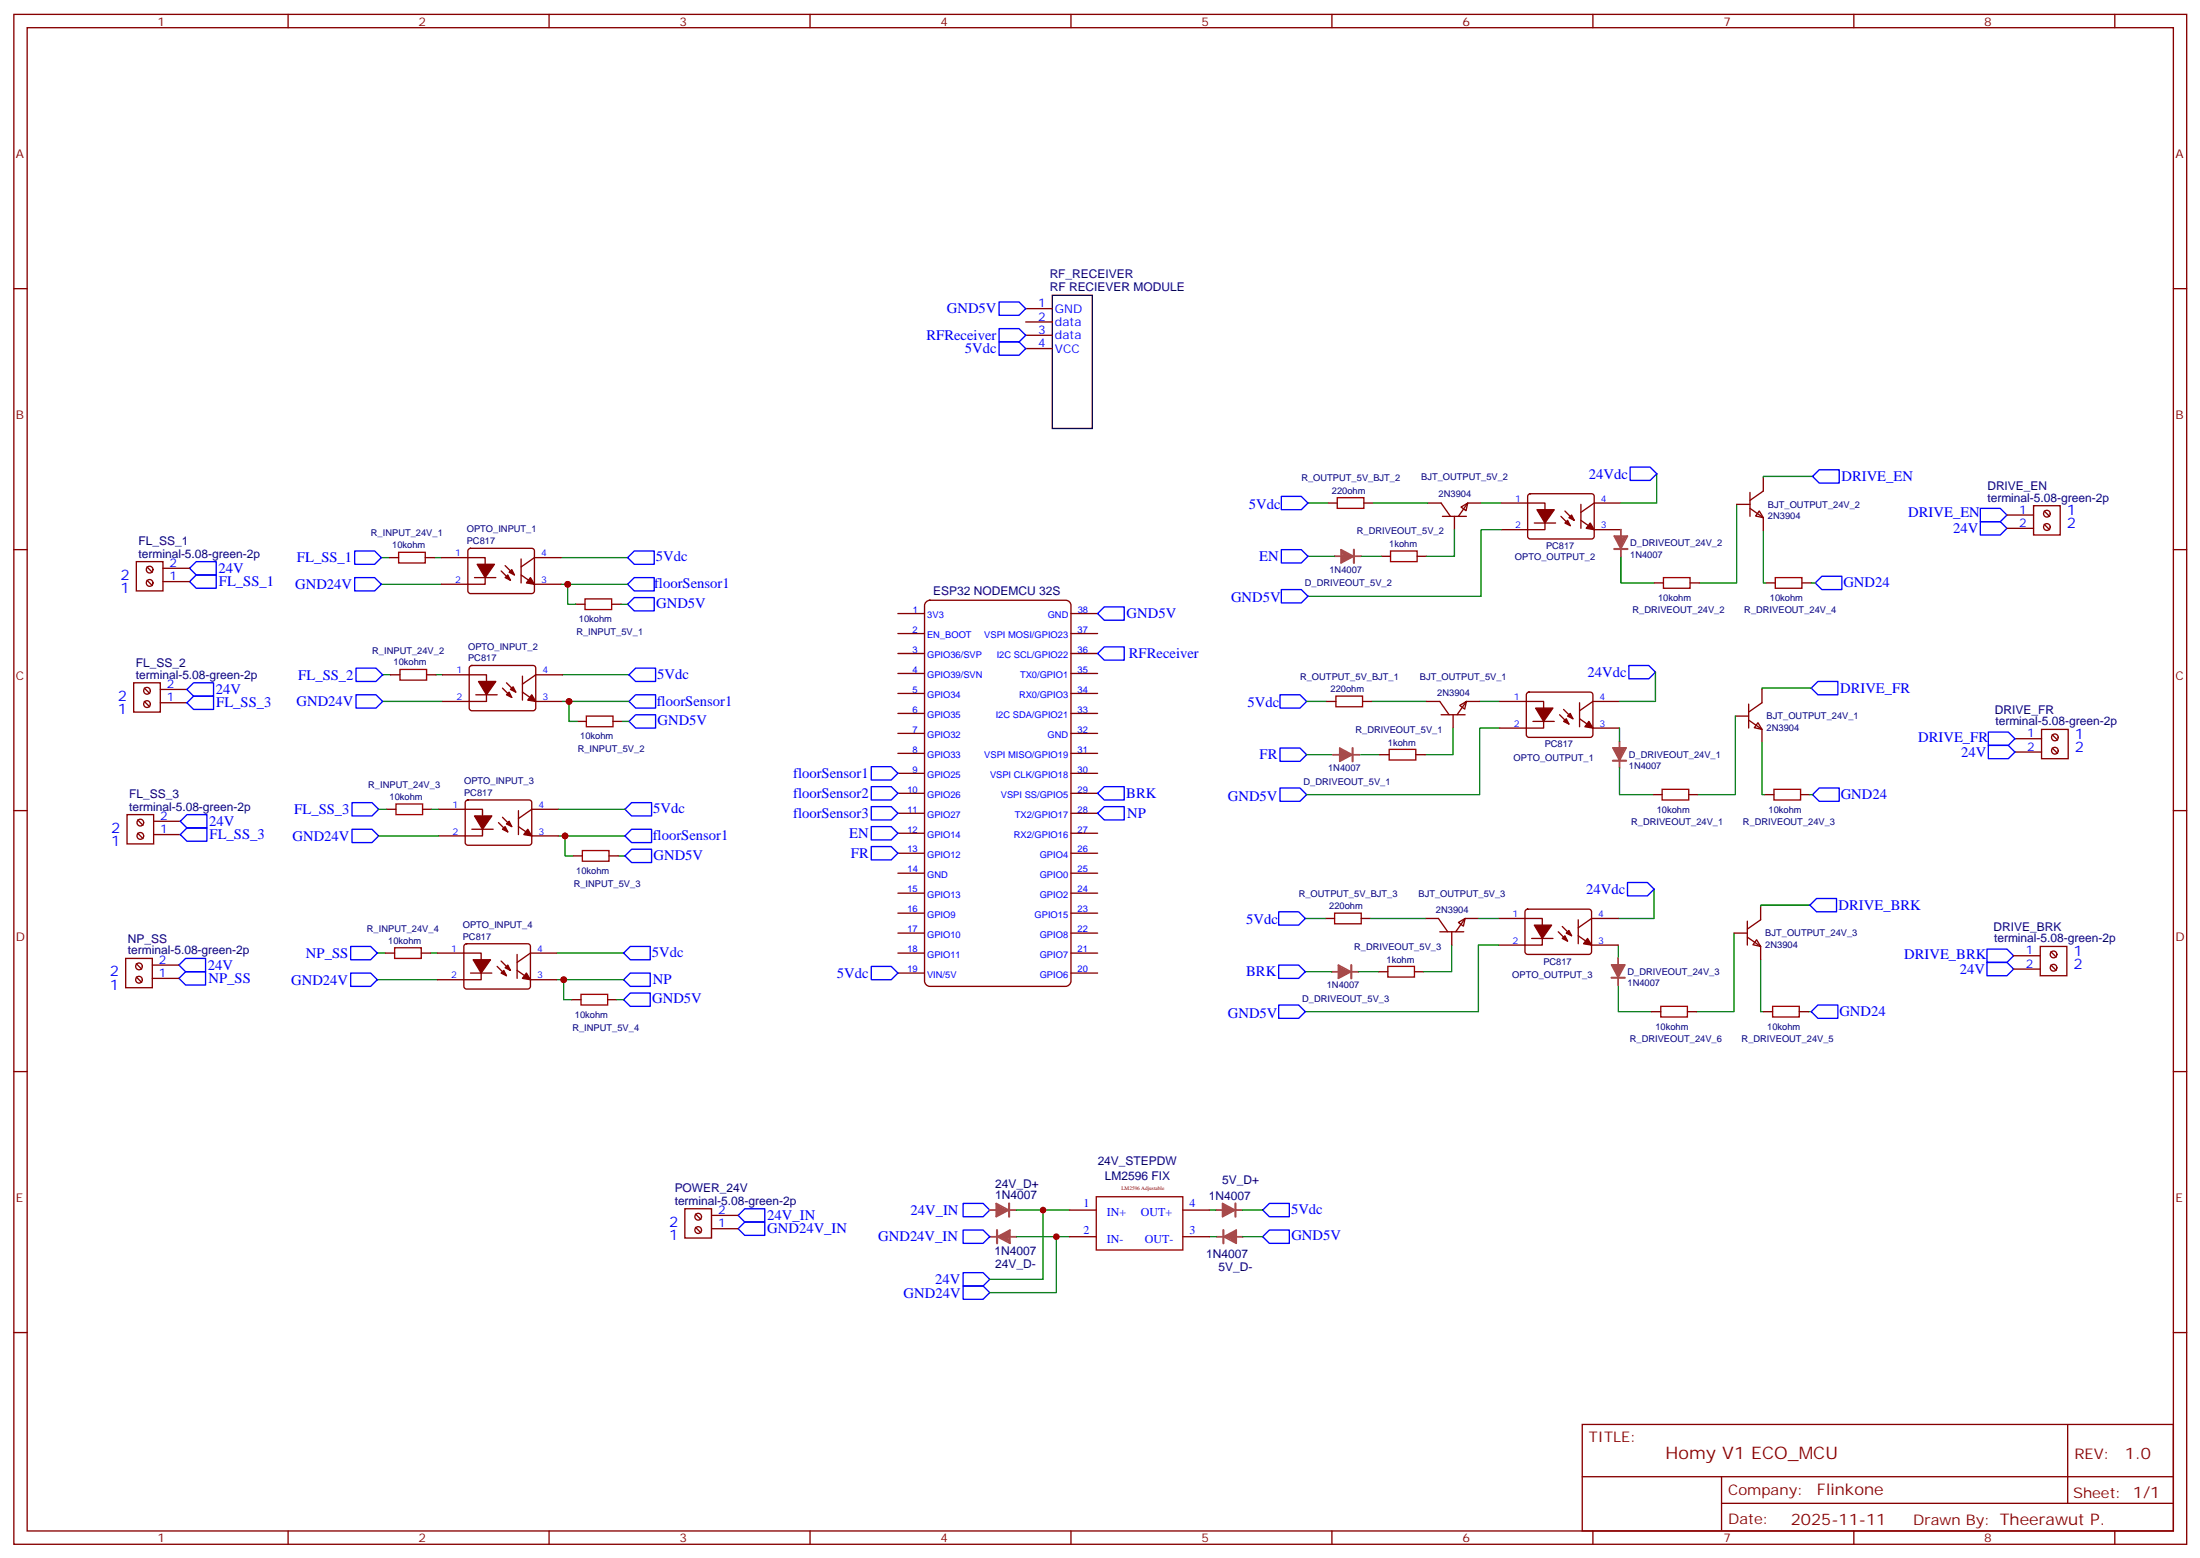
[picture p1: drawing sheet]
<svg xmlns="http://www.w3.org/2000/svg" width="583mm" height="413mm" viewBox="0 0 583 413" stroke-linecap="round" stroke-linejoin="round" font-family="sans-serif">
<g fill="none" stroke="#870000" stroke-width=".35">
<path d="M3.7 3.8h575.7v405.4h-575.7zM7.2 7.3h568.7v398.3h-568.7zM76.3 3.8v3.5M145.5 3.8v3.5M214.6 3.8v3.5M283.8 3.8v3.5M352.9 3.8v3.5M422.1 3.8v3.5M491.2 3.8v3.5M560.4 3.8v3.5M3.7 76.5h3.5M575.9 76.5h3.5"/>
<path d="M271.8 81.8h7M271.8 85.3h7M271.8 88.8h7M271.8 92.4h7M351.9 133.3h2.4M361.4 133.3h2.5M378.3 133.3h3.5l2.5 3.5M382.2 136.8h6.3M385.4 136.8v3.5M387.1 134.3l1.8-1-.4 2zM392.4 133.3h-3.5l-2.5 3.5M397.7 133.3h11.7v7h-11.7"/>
<path d="M405 131l.5-.2h16.2a.71 .71 0 0 1 .7 .7v10.6l-.2 .5-.5 .2h-16.2l-.5-.2-.2-.5v-10.6zM406.5 138.6h5.7M413.6 136.8l2.5 2.5M414.7 135.4l2.4 2.5M418.9 133.6v6.4M418.9 137.9l3.5 2.4h7.1M429.5 133.3h-7.1l-3.5 2.4M460.2 133.6h3.5M463.7 134.7l3.5 2.5v3.5M463.7 130.5v6.3M466.2 135.4l1 1.8-2-.5zM467.2 126.6v3.5l-3.5 2.5"/>
<path d="M531.8 140h7M531.8 136.5h7M538.8 134h7.1v7.7h-7.1zM541.7 135.4l1.4 1.4M541.7 138.9l1.4 1.4M3.7 145.6h3.5M36.1 148.8h7.1v7.8h-7.1zM38.9 153.7l1.5 1.5M38.9 150.2l1.5 1.4M43.2 150.6h7M43.2 154.1h7M103.2 147.7h2.4"/>
<path d="M112.7 147.7h2.4M116.9 147.7h11.7v7.1h-11.7M124.2 145.5l.5-.2h16.2a.71 .71 0 0 1 .7 .7v10.6l-.2 .5-.5 .2h-16.2l-.5-.3-.2-.4v-10.6zM125.7 153h5.7M132.8 151.3l2.5 2.4M133.8 149.9l2.5 2.4M138.1 148.1v6.3M138.1 152.3l3.5 2.5h7.1M148.7 147.7h-7.1l-3.5 2.5M366 147.4h2.4M375.5 147.4h2.5M438.3 154.4h2.5"/>
<path d="M447.8 154.4h2.5M467.9 154.4h2.5M477.4 154.4h2.5M575.9 145.6h3.5M103.5 178.8h2.5M113 178.8h2.5M117.3 178.8h11.6v7h-11.6M124.6 176.5l.4-.2h16.3a.71 .71 0 0 1 .7 .7v10.6l-.3 .5-.4 .2h-16.3l-.5-.2-.2-.5v-10.6zM138.4 179.1v6.4M149 178.8h-7l-3.6 2.5M152.5 160.1h2.5M162.1 160.1h2.4"/>
<path d="M237.9 167.9h7.1M237.9 173.1h7.1M237.9 178.4h7.1M237.9 162.6h7.1M283.8 167.9h7M283.8 173.1h7M283.8 178.4h7M283.8 162.6h7M35.4 180.9h7.1v7.8h-7.1zM38.2 185.8l1.5 1.5M38.2 182.3l1.5 1.4M42.5 182.7h7"/>
<path d="M42.5 186.2h7M126.1 184.1h5.6M133.1 182.3l2.5 2.5M134.2 180.9l2.5 2.5M138.4 183.4l3.6 2.4h7M152.9 191.1h2.5M162.4 191.1h2.5M237.9 183.7h7.1M237.9 189h7.1M237.9 199.6h7.1M237.9 194.3h7.1M283.8 183.7h7"/>
<path d="M283.8 189h7M283.8 199.6h7M283.8 194.3h7M351.5 185.8h2.5M361 185.8h2.5M365.6 200h2.5M375.1 200h2.5M378 185.8h3.5l2.5 3.6M381.8 189.4h6.4M385 189.4v3.5M386.8 186.9l1.7-1.1-.4 2.1zM392.1 185.8h-3.6l-2.4 3.6"/>
<path d="M397.4 185.8h11.6v7.1h-11.6M404.7 183.6l.4-.2h16.3a.71 .71 0 0 1 .7 .7v10.6l-.3 .5-.4 .2h-16.3l-.5-.3-.2-.4v-10.6zM406.2 191.1h5.6M413.2 189.4l2.5 2.4M414.3 188l2.5 2.4M418.5 186.2v6.3M418.5 190.4l3.6 2.5h7M429.1 185.8h-7l-3.6 2.5M459.8 189.7h3.5M463.3 190.8l3.6 2.5v3.5M463.3 186.5v6.4M465.8 191.5l1.1 1.8-2.1-.5z"/>
<path d="M466.9 182.7v3.5l-3.6 2.5M533.9 199.2h7M533.9 195.7h7M540.9 193.3h7.1v7.7h-7.1zM543.8 194.7l1.4 1.4M543.8 198.2l1.4 1.4M3.7 214.8h3.5M33.7 215.8h7v7.8h-7zM36.5 217.2l1.4 1.5M40.7 217.6h7.1M102.4 214.4h2.5M112 214.4h2.4"/>
<path d="M116.2 214.4h11.6v7.1h-11.6M123.5 212.2l.5-.3h16.2a.71 .71 0 0 1 .7 .8v10.5l-.2 .5-.5 .2h-16.2l-.5-.2-.2-.5v-10.5zM125 219.7h5.7M132.1 217.9l2.4 2.5M133.1 216.5l2.5 2.5M137.4 214.8v6.3M137.4 219l3.5 2.5h7.1M148 214.4h-7.1l-3.5 2.5M237.9 204.9h7.1M237.9 210.2h7.1M237.9 215.5h7.1M283.8 204.9h7"/>
<path d="M283.8 210.2h7M283.8 215.5h7M437.9 210.5h2.5M447.5 210.5h2.4M467.6 210.5h2.4M477.1 210.5h2.5M575.9 214.8h3.5M36.5 220.8l1.4 1.4M40.7 221.1h7.1M151.8 226.8h2.5M161.4 226.8h2.4M237.9 220.8h7.1"/>
<path d="M237.9 231.4h7.1M237.9 236.6h7.1M237.9 226.1h7.1M283.8 220.8h7M283.8 231.4h7M283.8 236.6h7M283.8 226.1h7M33.3 253.9h7.1v7.8h-7.1zM36.1 258.9l1.4 1.4M36.1 255.3l1.4 1.5M40.4 255.7h7M40.4 259.2h7"/>
<path d="M102.1 252.5h2.5M111.6 252.5h2.5M115.9 252.5h11.6v7.1h-11.6M123.1 250.3l.5-.3h16.2a.71 .71 0 0 1 .7 .8v10.5l-.2 .5-.5 .2h-16.2l-.5-.2-.2-.5v-10.5zM124.7 257.8h5.6M131.7 256l2.5 2.5M132.8 254.6l2.5 2.5M137 252.9v6.3M137 257.1l3.5 2.5h7.1M147.6 252.5h-7.1l-3.5 2.5M237.9 241.9h7.1M237.9 257.8h7.1"/>
<path d="M237.9 247.2h7.1M237.9 252.5h7.1M283.8 241.9h7M283.8 257.8h7M283.8 247.2h7M283.8 252.5h7M351.2 243.3h2.4M360.7 243.3h2.4M365.3 257.5h2.4M374.8 257.5h2.5M377.6 243.3h3.5l2.5 3.6M381.5 246.9h6.3"/>
<path d="M384.7 246.9v3.5M386.4 244.4l1.8-1.1-.5 2.1zM391.7 243.3h-3.5l-2.5 3.6M397 243.3h11.7v7.1h-11.7M404.3 241.1l.5-.2h16.2a.71 .71 0 0 1 .7 .7v10.6l-.2 .5-.5 .2h-16.2l-.5-.3-.2-.4v-10.6zM405.8 248.6h5.7M412.9 246.9l2.5 2.4M413.9 245.5l2.5 2.4M418.2 243.7v6.3M418.2 247.9l3.5 2.5h7.1M428.8 243.3h-7.1l-3.5 2.5M459.5 247.2h3.5"/>
<path d="M463 248.3l3.5 2.5v3.5M463 244.1v6.3M465.5 249l1 1.8-2-.5zM466.5 240.2v3.5l-3.5 2.5M533.5 256.8h7.1M533.5 253.2h7.1M540.6 250.8h7.1v7.7h-7.1zM543.4 252.2l1.4 1.4M543.4 255.7l1.4 1.4M151.5 264.9h2.5M161 264.9h2.5M437.6 268h2.5"/>
<path d="M447.1 268h2.5M467.2 268h2.5M476.7 268h2.5M3.7 283.9h3.5M575.9 283.9h3.5M181.5 320.3h7v7.7h-7zM184.3 325.2l1.4 1.4M184.3 321.7l1.4 1.4M188.5 322h7.1M188.5 325.5h7.1M283.4 320.6h7.1M283.4 327.7h7.1"/>
<path d="M313.4 320.6h7.1M313.4 327.7h7.1M3.7 353.1h3.5M575.9 353.1h3.5M419.2 377.4h156.7v28.2h-156.7zM547.9 377.4v20.9M419.3 391.2h156.4M456.2 398.3h119.5M456.2 391.2v14.2M76.3 405.6v3.6M145.5 405.6v3.6M214.6 405.6v3.6"/>
<path d="M283.8 405.6v3.6M352.9 405.6v3.6M422.1 405.6v3.6M491.2 405.6v3.6M560.4 405.6v3.6"/>
<circle cx="542.4" cy="136.1" r=".89"/>
<circle cx="542.4" cy="139.6" r=".89"/>
<circle cx="39.6" cy="150.9" r=".89"/>
<circle cx="39.6" cy="154.4" r=".89"/>
<circle cx="38.9" cy="186.5" r=".89"/>
<circle cx="38.9" cy="183" r=".89"/>
<circle cx="544.5" cy="198.9" r=".89"/>
<circle cx="544.5" cy="195.4" r=".89"/>
<circle cx="37.2" cy="217.9" r=".89"/>
<circle cx="37.2" cy="221.5" r=".89"/>
<circle cx="36.8" cy="256" r=".89"/>
<circle cx="36.8" cy="259.6" r=".89"/>
<circle cx="544.1" cy="252.9" r=".89"/>
<circle cx="544.1" cy="256.4" r=".89"/>
<circle cx="185" cy="325.9" r=".89"/>
<circle cx="185" cy="322.4" r=".89"/>
</g>
<path d="M245.3 159.6l1.1-.6h36a1.41 1.41 0 0 1 1.4 1.4v99.5a1.51 1.51 0 0 1-1.4 1.4h-36a1.51 1.51 0 0 1-1.4-1.4v-99.5z" fill="none" stroke="#800000" stroke-width=".35"/>
<g fill="none" stroke="#00f" stroke-width=".35">
<path d="M264.7 87.1h5.3l1.8 1.7-1.8 1.8h-5.3zM264.7 90.6h5.3l1.8 1.8-1.8 1.7h-5.3zM264.7 80h5.3l1.8 1.8-1.8 1.7h-5.3zM339.5 131.5h5.3l1.8 1.8-1.8 1.7h-5.3zM431.9 123.8h5.3l1.8 1.7-1.8 1.8h-5.3zM480.3 126.2l1.7-1.7h5.3v3.5h-5.3zM524.7 138.2h5.3l1.8 1.8-1.8 1.7h-5.3zM524.7 134.7h5.3l1.8 1.8-1.8 1.7h-5.3zM50.2 150.6l1.8-1.8h5.3v3.5h-5.3zM52 152.3h5.3v3.6h-5.3l-1.8-1.8zM94 153h5.3l1.7 1.8-1.7 1.8h-5.3zM94 146h5.3l1.7 1.7-1.7 1.8h-5.3z"/>
<path d="M166.3 154.8l1.8-1.8h5.3v3.6h-5.3zM166.3 147.7l1.8-1.7h5.3v3.5h-5.3zM339.5 156.2h5.3l1.8 1.8-1.8 1.7h-5.3zM339.5 145.6h5.3l1.8 1.8-1.8 1.8h-5.3zM482.7 152.7h5.3v3.5h-5.3l-1.7-1.8zM94.3 177h5.3l1.8 1.8-1.8 1.8h-5.3zM166.3 160.1l1.8-1.8h5.3v3.6h-5.3zM166.7 178.8l1.7-1.8h5.3v3.6h-5.3zM290.8 173.1l1.8-1.7h5.3v3.5h-5.3zM292.6 160.8h5.3v3.5h-5.3l-1.8-1.7zM431.6 176.3h5.3l1.7 1.8-1.7 1.7h-5.3zM49.5 182.7l1.8-1.8h5.3v3.5h-5.3z"/>
<path d="M49.5 186.2l1.8-1.8h5.3v3.6h-5.3zM94.3 184.1h5.3l1.8 1.7-1.8 1.8h-5.3zM166.7 191.1l1.7-1.7h5.3v3.5h-5.3zM168.4 184.1h5.3v3.5h-5.3l-1.7-1.8zM339.2 198.2h5.3l1.7 1.8-1.7 1.7h-5.3zM339.2 184.1h5.3l1.7 1.7-1.7 1.8h-5.3zM479.9 182.3l1.8-1.7h5.3v3.5h-5.3zM526.8 194h5.3l1.8 1.7-1.8 1.8h-5.3zM526.8 197.5h5.3l1.8 1.7-1.8 1.8h-5.3zM47.8 217.6l1.7-1.8h5.3v3.6h-5.3zM93.3 212.7h5.3l1.7 1.7-1.7 1.8h-5.3zM93.3 219.7h5.3l1.7 1.8-1.7 1.7h-5.3z"/>
<path d="M165.6 214.4l1.8-1.7h5.2v3.5h-5.2zM167.4 219.7h5.2v3.5h-5.2l-1.8-1.7zM230.9 203.1h5.2l1.8 1.8-1.8 1.8h-5.2zM230.9 208.4h5.2l1.8 1.8-1.8 1.7h-5.2zM230.9 213.7h5.2l1.8 1.8-1.8 1.7h-5.2zM230.9 219h5.2l1.8 1.8-1.8 1.7h-5.2zM292.6 208.4h5.3v3.5h-5.3l-1.8-1.7zM292.6 213.7h5.3v3.5h-5.3l-1.8-1.7zM339.2 208.8h5.3l1.7 1.7-1.7 1.8h-5.3zM482 208.8h5.3v3.5h-5.3l-1.7-1.8zM47.8 221.1l1.7-1.7h5.3v3.5h-5.3zM165.6 226.8l1.8-1.8h5.2v3.5h-5.2z"/>
<path d="M230.9 224.3h5.2l1.8 1.8-1.8 1.7h-5.2zM431.2 233.8h5.3l1.8 1.8-1.8 1.7h-5.3zM481.3 238.1h5.3v3.5h-5.3l-1.7-1.8zM47.4 259.2l1.8-1.7h5.3v3.5h-5.3zM47.4 255.7l1.8-1.8h5.3v3.6h-5.3zM92.9 257.8h5.3l1.8 1.8-1.8 1.7h-5.3zM92.9 250.8h5.3l1.8 1.7-1.8 1.8h-5.3zM165.2 252.5l1.8-1.7h5.3v3.5h-5.3zM167 257.8h5.3v3.5h-5.3l-1.8-1.7zM230.9 256h5.2l1.8 1.8-1.8 1.8h-5.2zM338.8 241.6h5.3l1.8 1.7-1.8 1.8h-5.3zM338.8 255.7h5.3l1.8 1.8-1.8 1.7h-5.3z"/>
<path d="M526.5 255h5.3l1.7 1.8-1.7 1.7h-5.3zM526.5 251.5h5.3l1.7 1.7-1.7 1.8h-5.3zM167 263.1h5.3v3.5h-5.3l-1.8-1.7zM338.8 266.3h5.3l1.8 1.7-1.8 1.8h-5.3zM479.9 268l1.8-1.7h5.3v3.5h-5.3zM255.2 318.8h5.3l1.8 1.8-1.8 1.8h-5.3zM195.6 322l1.7-1.7h5.3v3.5h-5.3zM195.6 325.5l1.7-1.7h5.3v3.5h-5.3zM255.2 337.2h5.3l1.8 1.7-1.8 1.8h-5.3zM255.2 325.9h5.3l1.8 1.8-1.8 1.7h-5.3zM334.6 320.6l1.7-1.8h5.3v3.6h-5.3zM334.6 327.7l1.7-1.8h5.3v3.5h-5.3z"/>
<path d="M255.2 340.7h5.3l1.8 1.8-1.8 1.7h-5.3z"/>
</g>
<path d="M358.8 145.6v3.6M427.7 145.5h3.5M358.4 198.2v3.5M427.4 201.6h3.5M358 255.7v3.5M427 259.1h3.5M267.4 318.8v3.6M327.4 318.8v3.6M264.2 325.9v3.5M324.2 325.9v3.5" fill="none" stroke="#a64a4a" stroke-width=".56"/>
<g fill="none" stroke="#a64a4a" stroke-width=".35">
<path d="M353.6 147.4h3.5M355.3 145.6v.1M355.3 149v.2M357.2 147.4h3.5M427.7 142h.1M429.5 140.3v3.5M429.5 143.9v3.5M431.1 142h.1M353.3 200h3.4M355 198.2v.1M356.9 200h3.4M427.4 198.1h.1"/>
<path d="M429.1 196.4v3.5M430.8 198.1h.1M355 201.6v.1M429.1 200v3.5M352.9 257.5h3.5M354.6 255.7v.1M354.6 259.1v.1M356.5 257.5h3.5M427 255.6h.1M428.8 253.9v3.5M428.8 257.5v3.5M430.4 255.6h.1"/>
<path d="M264 318.8v.1M323.9 318.8v.1M262.3 320.6h3.4M262.3 327.7h3.4M264 322.3v.1M265.8 320.6h3.5M265.8 327.7h3.5M267.6 325.9v.1M267.6 329.3v.1M322.2 320.6h3.5M322.2 327.7h3.5M323.9 322.3v.1"/>
<path d="M325.8 320.6h3.5M325.8 327.7h3.5M327.6 325.9v.1M327.6 329.3v.1"/>
</g>
<g fill="none" stroke="#a64a4a" stroke-width=".42">
<path d="M353.6 147.4h7M355.3 145.6l3.3 1.8-3.3 1.8M355.3 145.7v3.3M355.4 146.1l2.8 1.4-2.6 1.2v-2.4l2 1.3-1.8 .7 .1-1.7 1.2 1-.9 .2-.1-.6 .6 .4-.7 .3M427.7 142l1.8 3.4 1.7-3.4M427.8 142h3.3M429.5 140.3v7M430.8 142.2l-1.4 2.7-1.3-2.6h2.5l-1.4 2.1-.6-1.9 1.6 .1-1 1.2-.2-.9 .7-.1-.5 .6-.3-.7M353.2 200h7.1M355 198.2l3.3 1.8-3.3 1.7M355 198.3v3.3M355.1 198.6l2.7 1.5-2.6 1.2v-2.4l2.1 1.3-1.9 .6 .1-1.6 1.2 1-.8 .2-.1-.7 .5 .5-.7 .3"/>
<path d="M427.4 198.1l1.7 3.3 1.8-3.3M427.5 198.1h3.3M429.1 196.4v7M430.4 198.2l-1.4 2.8-1.2-2.6h2.4l-1.3 2.1-.7-1.9 1.7 .1-1 1.2-.2-.9 .6-.1-.4 .6-.3-.7M352.9 257.5h7M354.6 255.7l3.3 1.8-3.3 1.7M354.6 255.8v3.3M354.7 256.1l2.8 1.5-2.7 1.2v-2.4l2.1 1.3-1.8 .6 .1-1.6 1.2 1-.9 .2-.1-.7 .5 .5-.6 .3M427 255.6l1.8 3.3 1.7-3.3M427.1 255.6h3.3M428.8 253.9v7M430.1 255.7l-1.4 2.8-1.3-2.6h2.5l-1.4 2.1-.6-1.9 1.6 .1-1 1.2-.2-.9 .7-.1-.5 .6-.3-.7"/>
<path d="M264 318.8l3.3 1.8-3.3 1.8M264 318.9v3.4M264.1 319.3l2.7 1.4-2.6 1.2v-2.4l2.1 1.3-1.9 .7 .1-1.7 1.2 1-.9 .2-.1-.6 .6 .4-.7 .4M323.9 318.8l3.3 1.8-3.3 1.8M323.9 318.9v3.4M324 319.3l2.8 1.4-2.6 1.2v-2.4l2.1 1.3-1.9 .7 .1-1.7 1.2 1-.9 .2-.1-.6 .6 .4-.7 .4M262.2 320.6h7.1M262.3 327.7h7.1M266.9 327.1l-.6 .3 .5 .5-.1-.7-.9 .2 1.2 1 .2-1.6-1.9 .6 2.1 1.4v-2.5l-2.7 1.3 2.8 1.4M267.6 325.9l-3.3 1.8 3.3 1.7M267.6 326v3.3M322.2 320.6h7"/>
<path d="M322.3 327.7h7M326.9 327.1l-.6 .3 .5 .5-.1-.7-.9 .2 1.2 1 .1-1.6-1.8 .6 2.1 1.4v-2.5l-2.7 1.3 2.8 1.4M327.6 325.9l-3.3 1.8 3.3 1.7M327.6 326v3.3"/>
</g>
<g fill="none" stroke="#008700" stroke-width=".35">
<path d="M346.6 133.3h5.3M363.9 133.3h14.4M392.4 133.3h5.3M439 125.5v7.8h-9.5M460.2 133.6v20.8h-9.9M480.3 126.2h-13.1v.4M101 147.7h2.2M101 154.8h15.9M115.1 147.7h1.8M148.7 147.7h17.6M148.7 154.8h17.6M150.4 154.8v5.3h2.1"/>
<path d="M346.6 147.4h7M360.7 147.4h5.3M385.4 140.3v7.1h-7.4M397.7 140.3h-5.3v17.7h-45.8M429.5 147.4v7h8.8M467.2 140.7v13.7h.7M479.9 154.4h1.1M101.4 178.8h2.1M115.5 178.8h1.8M149 178.8h17.7M164.5 160.1h1.8M438.6 178.1v7.7h-9.5"/>
<path d="M101.4 185.8h15.9M149 185.8h17.7M150.8 185.8v5.3h2.1M164.9 191.1h1.8M346.2 185.8h5.3M346.2 200h7.1M360.3 200h5.3M363.5 185.8h14.5M385 192.9v7.1h-7.4M392.1 185.8h5.3M397.4 192.9h-5.3v17.6h-45.9M429.1 192.9v3.5"/>
<path d="M459.8 189.7v20.8h-9.9M466.9 196.8v13.7h.7M479.9 182.3h-13v.4M100.3 214.4h2.1M114.4 214.4h1.8M148 214.4h17.6M429.1 203.5v7h8.8M479.6 210.5h.7M100.3 221.5h15.9M148 221.5h17.6M149.7 221.5v5.3h2.1M163.8 226.8h1.8"/>
<path d="M438.3 235.6v7.7h-9.5M479.6 239.8h-13.1v.4M100 252.5h2.1M100 259.6h15.9M114.1 252.5h1.8M147.6 252.5h17.6M147.6 259.6h17.6M149.4 259.6v5.3h2.1M345.9 257.5h7M345.9 243.3h5.3M360 257.5h5.3M363.1 243.3h14.5"/>
<path d="M384.7 250.4v7.1h-7.4M391.7 243.3h5.3M397 250.4h-5.3v17.6h-45.8M428.8 250.4v3.5M459.5 247.2v20.8h-9.9M466.5 254.3v13.7h.7M163.5 264.9h1.7M428.8 261v7h8.8M479.2 268h.7M269.3 320.6h14.1M269.3 327.7h14.1M276.4 320.6v18.3h-14.1"/>
<path d="M279.9 327.7v14.8h-17.6M320.5 320.6h1.7M320.5 327.7h1.7M329.3 320.6h5.3M329.3 327.7h5.3"/>
</g>
<g fill="none" stroke="#a10000" stroke-width=".35">
<path d="M354.3 131.9h7.1v2.8h-7.1zM105.6 146.3h7.1v2.9h-7.1zM155 158.7h7.1v2.8h-7.1zM368.4 146h7.1v2.8h-7.1zM440.8 153h7v2.9h-7zM470.4 153h7v2.9h-7zM106 177.4h7v2.8h-7zM155.4 189.7h7v2.8h-7zM354 184.4h7v2.9h-7zM368.1 198.5h7v2.9h-7zM104.9 213h7.1v2.8h-7.1zM440.4 209.1h7.1v2.8h-7.1z"/>
<path d="M470 209.1h7.1v2.8h-7.1zM154.3 225.4h7.1v2.8h-7.1zM104.6 251.1h7v2.8h-7zM353.6 241.9h7.1v2.9h-7.1zM367.7 256h7.1v2.9h-7.1zM154 263.5h7v2.8h-7zM440.1 266.6h7v2.9h-7zM469.7 266.6h7v2.9h-7zM290.5 317.1h22.9v14.1h-22.9z"/>
</g>
<g fill="#870000" stroke="#870000" stroke-width=".35">
<path d="M407.2 135h4.6l-2.4 3.6z"/>
<path d="M421.4 138.6l1 1.7-2.1-.3z"/>
<path d="M415.4 137.9l.7 1.4-1.4-.7z"/>
<path d="M415.7 137.2l.7-.7 .7 1.4z"/>
<path d="M406.9 187.6h4.6l-2.5 3.5z"/>
<path d="M421 191.1l1.1 1.8-2.2-.4z"/>
<path d="M414.3 191.1l.7-.7 .7 1.4z"/>
<path d="M415.4 189.7l.7-.7 .7 1.4z"/>
<path d="M126.4 149.5h4.6l-2.4 3.5z"/>
<path d="M140.5 153l1.1 1.8-2.1-.4z"/>
<path d="M133.8 153l.7-.7 .8 1.4z"/>
<path d="M134.9 151.6l.7-.7 .7 1.4z"/>
<path d="M126.8 180.6h4.6l-2.5 3.5z"/>
<path d="M140.9 184.1l1.1 1.7-2.2-.3z"/>
<path d="M134.2 184.1l.7-.7 .7 1.4z"/>
<path d="M135.3 182.7l.7-.7 .7 1.4z"/>
<path d="M125.7 216.2h4.6l-2.5 3.5z"/>
<path d="M139.8 219.7l1.1 1.8-2.1-.4z"/>
<path d="M133.8 219l.7 1.4-1.4-.7z"/>
<path d="M134.2 218.3l.7-.7 .7 1.4z"/>
<path d="M125.4 254.3h4.6l-2.5 3.5z"/>
<path d="M139.5 257.8l1 1.8-2.1-.4z"/>
<path d="M132.8 257.8l.7-.7 .7 1.4z"/>
<path d="M133.8 256.4l.7-.7 .8 1.4z"/>
<path d="M406.5 245.1h4.6l-2.4 3.5z"/>
<path d="M420.7 248.6l1 1.8-2.1-.4z"/>
<path d="M413.9 248.6l.8-.7 .7 1.4z"/>
<path d="M415 247.2l.7-.7 .7 1.4z"/>
</g>
<path d="M278.8 78.2h10.6v35.3h-10.6z" fill="none" stroke="#000" stroke-width=".35"/>
<g fill="#c00">
<circle cx="279.9" cy="327.7" r=".88"/>
<circle cx="276.4" cy="320.6" r=".88"/>
<circle cx="150.4" cy="154.8" r=".88"/>
<circle cx="150.8" cy="185.8" r=".88"/>
<circle cx="149.7" cy="221.5" r=".88"/>
<circle cx="149.4" cy="259.6" r=".88"/>
</g>
<text font-size="4.6" fill="#800" x="441.3" y="386.4">Homy V1 ECO_MCU</text>
<g font-size="4.2" fill="#800">
<text x="563" y="386.7">1.0</text>
<text x="481.4" y="396.2">Flinkone</text>
<text x="474.5" y="404">2025-11-11</text>
</g>
<g font-size="3.9" fill="#00f">
<text x="250.9" y="83">GND5V</text>
<text x="245.5" y="90.1">RFReceiver</text>
<text x="255.6" y="93.6">5Vdc</text>
<text x="421" y="126.8">24Vdc</text>
<text x="487.9" y="127.4">DRIVE_EN</text>
<text x="330.9" y="134.8">5Vdc</text>
<text x="505.6" y="137.1">DRIVE_EN</text>
<text x="547.7" y="136.5">1</text>
<text x="517.5" y="141.2">24V</text>
<text x="547.7" y="140">2</text>
<text x="78.7" y="149">FL_SS_1</text>
<text x="173.8" y="148.7">5Vdc</text>
<text x="333.6" y="148.6">EN</text>
<text x="32" y="153.6">2</text>
<text x="57.9" y="151.8">24V</text>
<text x="58" y="155.3">FL_SS_1</text>
<text x="173.3" y="155.7">floorSensor1</text>
<text x="488.4" y="155.6">GND24</text>
<text x="32" y="157.1">1</text>
<text x="78.2" y="156.1">GND24V</text>
<text x="173.9" y="161.1">GND5V</text>
<text x="326.2" y="159.5">GND5V</text>
<text x="298.5" y="163.8">GND5V</text>
<text x="174.2" y="179.8">5Vdc</text>
<text x="299.1" y="174.4">RFReceiver</text>
<text x="420.7" y="179.4">24Vdc</text>
<text x="31.3" y="185.7">2</text>
<text x="57.2" y="183.9">24V</text>
<text x="79" y="180.1">FL_SS_2</text>
<text x="487.6" y="183.7">DRIVE_FR</text>
<text x="31.3" y="189.2">1</text>
<text x="57.3" y="187.4">FL_SS_3</text>
<text x="78.6" y="187.1">GND24V</text>
<text x="174" y="187.1">floorSensor1</text>
<text x="330.6" y="187.4">5Vdc</text>
<text x="174.2" y="192.1">GND5V</text>
<text x="508.3" y="196.7">DRIVE_FR</text>
<text x="549.8" y="195.7">1</text>
<text x="333.8" y="201.2">FR</text>
<text x="519.6" y="200.5">24V</text>
<text x="549.8" y="199.2">2</text>
<text x="210.2" y="206.2">floorSensor1</text>
<text x="78" y="215.7">FL_SS_3</text>
<text x="173.1" y="215.4">5Vdc</text>
<text x="210.2" y="211.5">floorSensor2</text>
<text x="298.4" y="211.4">BRK</text>
<text x="325.3" y="212.1">GND5V</text>
<text x="487.7" y="211.7">GND24</text>
<text x="29.5" y="220.6">2</text>
<text x="55.5" y="218.8">24V</text>
<text x="210.2" y="216.7">floorSensor3</text>
<text x="298.7" y="216.7">NP</text>
<text x="29.5" y="224.1">1</text>
<text x="55.5" y="222.3">FL_SS_3</text>
<text x="77.5" y="222.8">GND24V</text>
<text x="173" y="222.4">floorSensor1</text>
<text x="173.2" y="227.8">GND5V</text>
<text x="225" y="222">EN</text>
<text x="225.5" y="227.3">FR</text>
<text x="420.3" y="236.9">24Vdc</text>
<text x="330.2" y="244.9">5Vdc</text>
<text x="487.2" y="241.2">DRIVE_BRK</text>
<text x="55.1" y="256.9">24V</text>
<text x="81.1" y="253.8">NP_SS</text>
<text x="172.8" y="253.5">5Vdc</text>
<text x="504.6" y="254.2">DRIVE_BRK</text>
<text x="519.3" y="258">24V</text>
<text x="549.4" y="253.2">1</text>
<text x="549.4" y="256.8">2</text>
<text x="29.1" y="262.2">1</text>
<text x="29.1" y="258.7">2</text>
<text x="55.3" y="260.5">NP_SS</text>
<text x="77.2" y="260.9">GND24V</text>
<text x="173" y="260.8">NP</text>
<text x="221.8" y="259">5Vdc</text>
<text x="330.2" y="258.7">BRK</text>
<text x="172.8" y="265.9">GND5V</text>
<text x="325.4" y="269.7">GND5V</text>
<text x="487.4" y="269.2">GND24</text>
<text x="203.3" y="323.2">24V_IN</text>
<text x="241.3" y="321.8">24V_IN</text>
<text x="342.1" y="321.6">5Vdc</text>
<text x="177.3" y="328.5">1</text>
<text x="177.3" y="325">2</text>
<text x="203.3" y="326.8">GND24V_IN</text>
<text x="232.7" y="328.9">GND24V_IN</text>
<text x="342.2" y="328.7">GND5V</text>
<text x="247.8" y="340.3">24V</text>
<text x="239.4" y="343.8">GND24V</text>
</g>
<g font-size="3.9" fill="#800">
<text x="421" y="382">TITLE:</text>
<text x="549.6" y="386.7">REV:</text>
<text x="457.9" y="396.2">Company:</text>
<text x="549.3" y="396.8">Sheet: 1/1</text>
<text x="457.9" y="403.9">Date:</text>
<text x="506.9" y="403.9">Drawn By: Theerawut P.</text>
</g>
<g font-size="3.2" fill="#800">
<text x="41.8" y="6.8">1</text>
<text x="110.9" y="6.8">2</text>
<text x="180.1" y="6.8">3</text>
<text x="249.2" y="6.8">4</text>
<text x="318.3" y="6.8">5</text>
<text x="387.5" y="6.8">6</text>
<text x="456.6" y="6.8">7</text>
<text x="525.8" y="6.8">8</text>
<text x="4.2" y="41.9">A</text>
<text x="576.4" y="41.9">A</text>
<text x="4.2" y="111.1">B</text>
<text x="576.4" y="111.1">B</text>
<text x="4.2" y="180.2">C</text>
<text x="576.4" y="180.2">C</text>
<text x="4.2" y="249.3">D</text>
<text x="576.4" y="249.3">D</text>
<text x="4.2" y="318.5">E</text>
<text x="576.4" y="318.5">E</text>
<text x="41.8" y="408.6">1</text>
<text x="110.9" y="408.6">2</text>
<text x="180.1" y="408.6">3</text>
<text x="249.2" y="408.6">4</text>
<text x="318.3" y="408.6">5</text>
<text x="387.5" y="408.6">6</text>
<text x="456.6" y="408.6">7</text>
<text x="525.8" y="408.6">8</text>
</g>
<g font-size="3.2" fill="#000080">
<text x="278.1" y="73.7">RF_RECEIVER</text>
<text x="278.1" y="77.1">RF RECIEVER MODULE</text>
<text x="526.6" y="129.8">DRIVE_EN</text>
<text x="526.6" y="132.9">terminal-5.08-green-2p</text>
<text x="36.7" y="147.7">terminal-5.08-green-2p</text>
<text x="36.7" y="144.5">FL_SS_1</text>
<text x="247.3" y="157.7">ESP32 NODEMCU 32S</text>
<text x="36" y="179.8">terminal-5.08-green-2p</text>
<text x="36" y="176.6">FL_SS_2</text>
<text x="528.6" y="189.1">DRIVE_FR</text>
<text x="528.7" y="192.2">terminal-5.08-green-2p</text>
<text x="34.2" y="214.8">terminal-5.08-green-2p</text>
<text x="34.2" y="211.5">FL_SS_3</text>
<text x="33.8" y="249.8">NP_SS</text>
<text x="528.2" y="246.6">DRIVE_BRK</text>
<text x="528.4" y="249.7">terminal-5.08-green-2p</text>
<text x="33.8" y="252.9">terminal-5.08-green-2p</text>
<text x="290.8" y="308.6">24V_STEPDW</text>
<text x="178.8" y="315.8">POWER_24V</text>
<text x="263.7" y="317.8">1N4007</text>
<text x="263.7" y="314.7">24V_D+</text>
<text x="292.8" y="312.6">LM2596 FIX</text>
<text x="320.3" y="317.8">1N4007</text>
<text x="323.8" y="313.6">5V_D+</text>
<text x="178.8" y="319.2">terminal-5.08-green-2p</text>
<text x="263.5" y="332.4">1N4007</text>
<text x="263.7" y="335.9">24V_D-</text>
<text x="319.6" y="333.4">1N4007</text>
<text x="322.9" y="336.8">5V_D-</text>
</g>
<g font-size="3.2" fill="#00f">
<text x="275.1" y="81.4">1</text>
<text x="279.5" y="82.8">GND</text>
<text x="275.1" y="84.9">2</text>
<text x="275.1" y="88.5">3</text>
<text x="279.5" y="86.4">data</text>
<text x="279.5" y="89.9">data</text>
<text x="275.1" y="92">4</text>
<text x="279.5" y="93.4">VCC</text>
<text x="535.1" y="136.1">1</text>
<text x="535.1" y="139.6">2</text>
<text x="44.9" y="150.2">2</text>
<text x="44.9" y="153.7">1</text>
<text x="44.2" y="182.3">2</text>
<text x="44.2" y="185.8">1</text>
<text x="537.2" y="195.4">1</text>
<text x="537.2" y="198.9">2</text>
<text x="42.5" y="217.2">2</text>
<text x="42.5" y="220.8">1</text>
<text x="42.1" y="255.3">2</text>
<text x="536.8" y="256.4">2</text>
<text x="536.8" y="252.9">1</text>
<text x="42.1" y="258.9">1</text>
<text x="190.3" y="321.7">2</text>
<text x="287.1" y="319.9">1</text>
<text x="293.3" y="322.2">IN+</text>
<text x="302.3" y="322.2">OUT+</text>
<text x="315.2" y="319.9">4</text>
<text x="190.3" y="325.2">1</text>
<text x="287.1" y="327">2</text>
<text x="293.3" y="329.2">IN-</text>
<text x="303.3" y="329.2">OUT-</text>
<text x="315.2" y="327">3</text>
</g>
<g font-size="2.5" fill="#000080">
<text x="344.8" y="127.5">R_OUTPUT_5V_BJT_2</text>
<text x="352.9" y="130.8">220ohm</text>
<text x="376.6" y="127.3">BJT_OUTPUT_5V_2</text>
<text x="381.2" y="131.7">2N3904</text>
<text x="468.4" y="137.6">2N3904</text>
<text x="468.4" y="134.5">BJT_OUTPUT_24V_2</text>
<text x="98.3" y="142.1">R_INPUT_24V_1</text>
<text x="123.7" y="141.1">OPTO_INPUT_1</text>
<text x="359.5" y="141.6">R_DRIVEOUT_5V_2</text>
<text x="103.9" y="145.3">10kohm</text>
<text x="123.7" y="144.2">PC817</text>
<text x="368.1" y="145">1kohm</text>
<text x="401.4" y="148.3">OPTO_OUTPUT_2</text>
<text x="409.6" y="145.5">PC817</text>
<text x="431.9" y="147.8">1N4007</text>
<text x="431.9" y="144.8">D_DRIVEOUT_24V_2</text>
<text x="345.8" y="155.3">D_DRIVEOUT_5V_2</text>
<text x="352.3" y="151.8">1N4007</text>
<text x="439.3" y="159.2">10kohm</text>
<text x="469" y="159.2">10kohm</text>
<text x="153.4" y="164.8">10kohm</text>
<text x="432.5" y="162.4">R_DRIVEOUT_24V_2</text>
<text x="462.2" y="162.4">R_DRIVEOUT_24V_4</text>
<text x="98.6" y="173.1">R_INPUT_24V_2</text>
<text x="124" y="172.1">OPTO_INPUT_2</text>
<text x="152.7" y="168.3">R_INPUT_5V_1</text>
<text x="104.3" y="176.3">10kohm</text>
<text x="124" y="175.3">PC817</text>
<text x="344.5" y="180">R_OUTPUT_5V_BJT_1</text>
<text x="352.6" y="183.4">220ohm</text>
<text x="376.2" y="180.2">BJT_OUTPUT_5V_1</text>
<text x="380.8" y="184.3">2N3904</text>
<text x="468.1" y="190.6">BJT_OUTPUT_24V_1</text>
<text x="153.7" y="195.9">10kohm</text>
<text x="359.2" y="194.2">R_DRIVEOUT_5V_1</text>
<text x="367.7" y="197.6">1kohm</text>
<text x="468.1" y="193.7">2N3904</text>
<text x="153.1" y="199.3">R_INPUT_5V_2</text>
<text x="401.1" y="201.5">OPTO_OUTPUT_1</text>
<text x="409.3" y="198">PC817</text>
<text x="431.6" y="203.9">1N4007</text>
<text x="431.6" y="200.9">D_DRIVEOUT_24V_1</text>
<text x="97.6" y="208.8">R_INPUT_24V_3</text>
<text x="123" y="207.7">OPTO_INPUT_3</text>
<text x="345.4" y="207.9">D_DRIVEOUT_5V_1</text>
<text x="351.9" y="204.4">1N4007</text>
<text x="103.2" y="211.9">10kohm</text>
<text x="123" y="210.9">PC817</text>
<text x="439" y="215.3">10kohm</text>
<text x="468.6" y="215.3">10kohm</text>
<text x="432.2" y="218.5">R_DRIVEOUT_24V_1</text>
<text x="461.8" y="218.5">R_DRIVEOUT_24V_3</text>
<text x="152.7" y="231.5">10kohm</text>
<text x="152" y="234.9">R_INPUT_5V_3</text>
<text x="344.1" y="237.5">R_OUTPUT_5V_BJT_3</text>
<text x="375.8" y="237.7">BJT_OUTPUT_5V_3</text>
<text x="122.6" y="245.8">OPTO_INPUT_4</text>
<text x="352.2" y="240.9">220ohm</text>
<text x="380.5" y="241.8">2N3904</text>
<text x="97.2" y="246.9">R_INPUT_24V_4</text>
<text x="102.9" y="250">10kohm</text>
<text x="122.6" y="249">PC817</text>
<text x="358.8" y="251.7">R_DRIVEOUT_5V_3</text>
<text x="467.7" y="251.2">2N3904</text>
<text x="467.7" y="248.1">BJT_OUTPUT_24V_3</text>
<text x="367.4" y="255.1">1kohm</text>
<text x="408.9" y="255.5">PC817</text>
<text x="351.6" y="261.9">1N4007</text>
<text x="400.7" y="259">OPTO_OUTPUT_3</text>
<text x="431.2" y="261.4">1N4007</text>
<text x="431.2" y="258.4">D_DRIVEOUT_24V_3</text>
<text x="152.3" y="269.6">10kohm</text>
<text x="345.1" y="265.4">D_DRIVEOUT_5V_3</text>
<text x="151.7" y="273">R_INPUT_5V_4</text>
<text x="431.8" y="276">R_DRIVEOUT_24V_6</text>
<text x="438.6" y="272.8">10kohm</text>
<text x="461.5" y="276">R_DRIVEOUT_24V_5</text>
<text x="468.3" y="272.8">10kohm</text>
</g>
<g font-size="2.5" fill="#00f">
<text x="401.4" y="132.9">1</text>
<text x="424.2" y="132.9">4</text>
<text x="401.4" y="140">2</text>
<text x="424.2" y="140">3</text>
<text x="120.6" y="147.4">1</text>
<text x="143.4" y="147.4">4</text>
<text x="120.6" y="154.4">2</text>
<text x="143.4" y="154.4">3</text>
<text x="241.8" y="167.7">2</text>
<text x="241.9" y="162.4">1</text>
<text x="245.7" y="163.8">3V3</text>
<text x="277.6" y="163.8">GND</text>
<text x="285.5" y="167.7">37</text>
<text x="285.6" y="162.4">38</text>
<text x="241.8" y="172.9">3</text>
<text x="245.6" y="169.1">EN_BOOT</text>
<text x="260.8" y="169.1">VSPI MOSI/GPIO23</text>
<text x="285.5" y="172.9">36</text>
<text x="121" y="178.4">1</text>
<text x="143.7" y="178.4">4</text>
<text x="241.8" y="178.2">4</text>
<text x="245.6" y="179.6">GPIO39/SVN</text>
<text x="245.6" y="174.4">GPIO36/SVP</text>
<text x="264.1" y="174.4">I2C SCL/GPIO22</text>
<text x="270.3" y="179.6">TX0/GPIO1</text>
<text x="285.5" y="178.2">35</text>
<text x="121" y="185.5">2</text>
<text x="143.7" y="185.5">3</text>
<text x="241.8" y="183.5">5</text>
<text x="245.6" y="184.9">GPIO34</text>
<text x="270" y="184.9">RX0/GPIO3</text>
<text x="285.5" y="183.5">34</text>
<text x="401.1" y="185.5">1</text>
<text x="423.8" y="185.5">4</text>
<text x="241.8" y="188.8">6</text>
<text x="245.6" y="190.2">GPIO35</text>
<text x="263.8" y="190.2">I2C SDA/GPIO21</text>
<text x="285.5" y="188.8">33</text>
<text x="241.8" y="194.1">7</text>
<text x="245.6" y="195.5">GPIO32</text>
<text x="277.6" y="195.5">GND</text>
<text x="285.5" y="194.1">32</text>
<text x="401.1" y="192.5">2</text>
<text x="423.8" y="192.5">3</text>
<text x="241.8" y="199.4">8</text>
<text x="245.6" y="200.8">GPIO33</text>
<text x="260.8" y="200.8">VSPI MISO/GPIO19</text>
<text x="285.5" y="199.4">31</text>
<text x="240.4" y="210">10</text>
<text x="241.8" y="204.7">9</text>
<text x="245.6" y="206.1">GPIO25</text>
<text x="262.3" y="206.1">VSPI CLK/GPIO18</text>
<text x="285.5" y="204.7">30</text>
<text x="285.5" y="210">29</text>
<text x="119.9" y="214.1">1</text>
<text x="142.7" y="214.1">4</text>
<text x="240.4" y="215.3">11</text>
<text x="245.6" y="211.4">GPIO26</text>
<text x="265.2" y="211.4">VSPI SS/GPIO5</text>
<text x="285.5" y="215.3">28</text>
<text x="119.9" y="221.1">2</text>
<text x="142.7" y="221.1">3</text>
<text x="240.4" y="220.6">12</text>
<text x="245.6" y="222">GPIO14</text>
<text x="245.6" y="216.7">GPIO27</text>
<text x="268.6" y="222">RX2/GPIO16</text>
<text x="268.9" y="216.7">TX2/GPIO17</text>
<text x="285.5" y="220.6">27</text>
<text x="240.4" y="225.9">13</text>
<text x="245.6" y="227.3">GPIO12</text>
<text x="275.5" y="227.3">GPIO4</text>
<text x="285.5" y="225.9">26</text>
<text x="240.5" y="231.2">14</text>
<text x="245.7" y="232.6">GND</text>
<text x="275.5" y="232.6">GPIO0</text>
<text x="285.5" y="231.2">25</text>
<text x="240.4" y="236.4">15</text>
<text x="245.6" y="237.9">GPIO13</text>
<text x="275.5" y="237.9">GPIO2</text>
<text x="285.5" y="236.4">24</text>
<text x="240.4" y="241.7">16</text>
<text x="245.6" y="243.1">GPIO9</text>
<text x="274.1" y="243.1">GPIO15</text>
<text x="285.5" y="241.7">23</text>
<text x="400.7" y="243">1</text>
<text x="423.5" y="243">4</text>
<text x="240.4" y="247">17</text>
<text x="245.6" y="248.4">GPIO10</text>
<text x="275.5" y="248.4">GPIO8</text>
<text x="285.5" y="247">22</text>
<text x="400.7" y="250">2</text>
<text x="423.5" y="250">3</text>
<text x="119.6" y="252.2">1</text>
<text x="142.3" y="252.2">4</text>
<text x="240.4" y="257.6">19</text>
<text x="240.4" y="252.3">18</text>
<text x="245.6" y="253.7">GPIO11</text>
<text x="275.5" y="253.7">GPIO7</text>
<text x="285.5" y="257.6">20</text>
<text x="285.5" y="252.3">21</text>
<text x="119.6" y="259.2">2</text>
<text x="142.3" y="259.2">3</text>
<text x="245.6" y="259">VIN/5V</text>
<text x="275.5" y="259">GPIO6</text>
</g>
<text font-size="1.4" fill="#840000" x="297.1" y="315.3">LM2596 Adjustable</text>
</svg>
